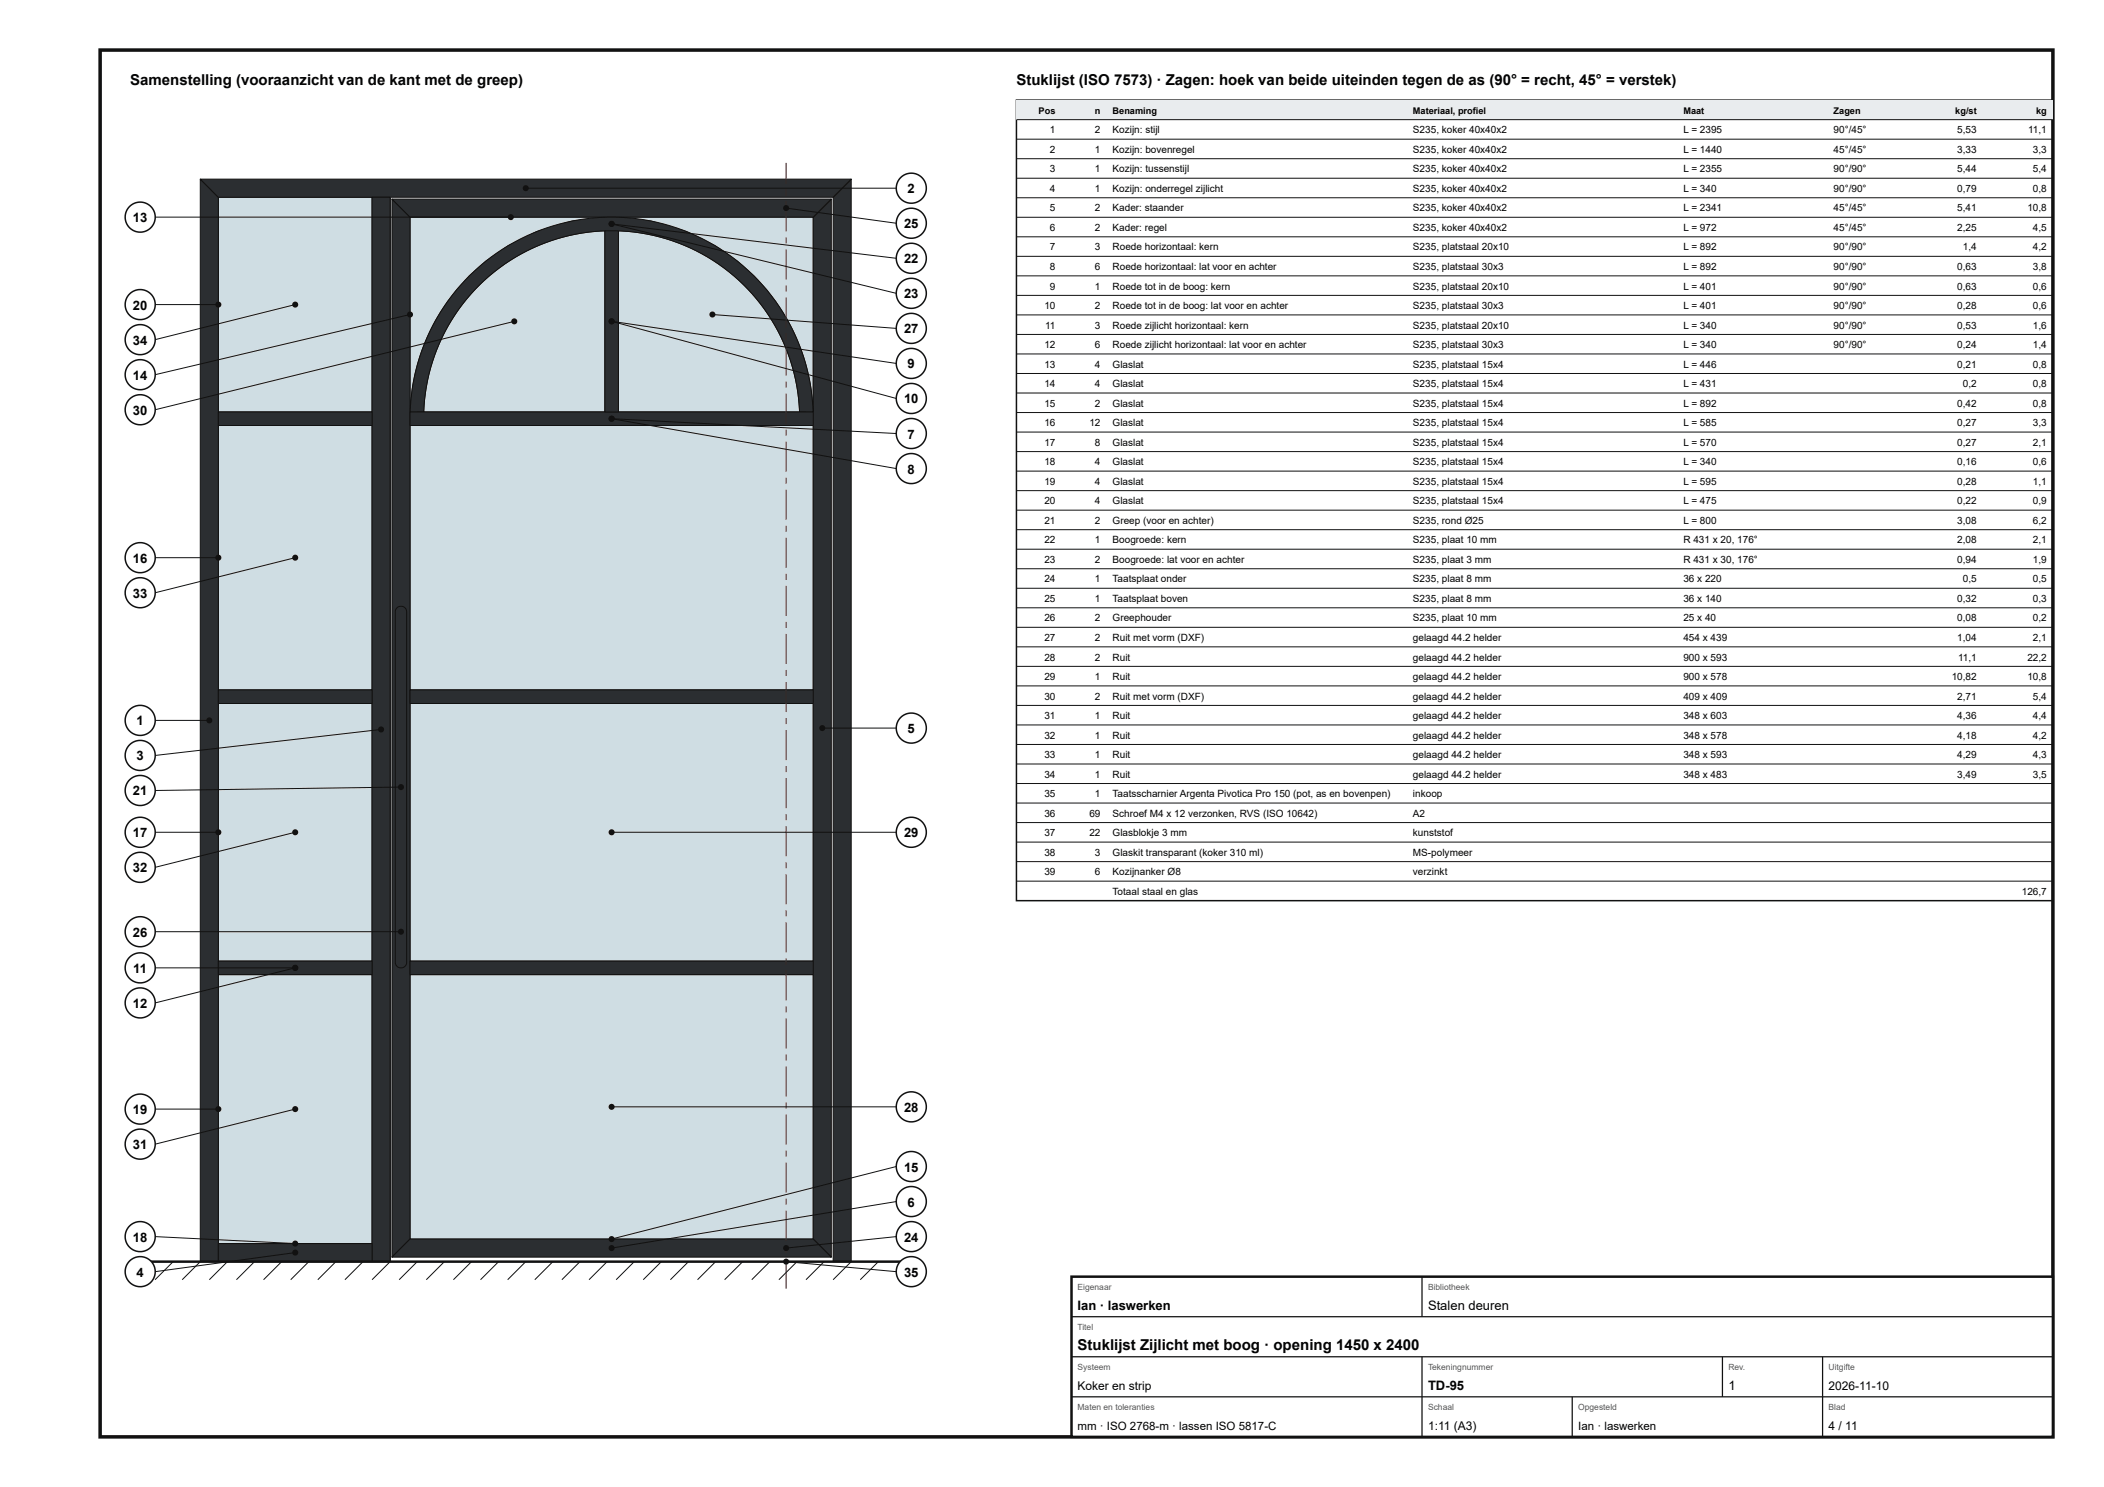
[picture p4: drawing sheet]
<svg xmlns="http://www.w3.org/2000/svg" width="420mm" height="297mm" viewBox="0 0 420 297" stroke-linecap="round" stroke-linejoin="round" font-family="sans-serif">
<path d="M20 10h390v277h-390z" fill="none" stroke="#111" stroke-width=".7" stroke-linecap="butt"/>
<path d="M81.9 43.4h40.2l-7.8 .8-7.1 2a40.3 40.3 0 0 0-23.2 24.7l-1.4 5.4-.7 6z" fill="#cfdde3"/>
<path d="M81.9 43.4h40.2l-7.8 .8-7.1 2a40.3 40.3 0 0 0-23.2 24.7l-1.4 5.4-.7 6z" fill="none" stroke="#111" stroke-width=".2"/>
<path d="M122.1 43.4h40.3v38.9l-.5-5.3a40.6 40.6 0 0 0-3.8-11.4 40.2 40.2 0 0 0-21-19.4l-7.1-2z" fill="#cfdde3"/>
<path d="M122.1 43.4h40.3v38.9l-.5-5.3a40.6 40.6 0 0 0-3.8-11.4 40.2 40.2 0 0 0-21-19.4l-7.1-2z" fill="none" stroke="#111" stroke-width=".2"/>
<path d="M81.9 194.7h80.5v52.8h-80.5z" fill="#cfdde3"/>
<path d="M81.9 194.7h80.5v52.8h-80.5z" fill="none" stroke="#111" stroke-width=".2"/>
<path d="M81.9 140.5h80.5v51.5h-80.5z" fill="#cfdde3"/>
<path d="M81.9 140.5h80.5v51.5h-80.5z" fill="none" stroke="#111" stroke-width=".2"/>
<path d="M81.9 85h80.5v52.8h-80.5z" fill="#cfdde3"/>
<path d="M81.9 85h80.5v52.8h-80.5z" fill="none" stroke="#111" stroke-width=".2"/>
<path d="M95.6 57.1a37.5 37.5 0 0 1 25.2-11v36.2h-36.2a37.6 37.6 0 0 1 11-25.2z" fill="#cfdde3"/>
<path d="M95.6 57.1a37.5 37.5 0 0 1 25.2-11v36.2h-36.2a37.6 37.6 0 0 1 11-25.2z" fill="none" stroke="#111" stroke-width=".2"/>
<path d="M123.5 46.1a37.6 37.6 0 0 1 36.2 36.2h-36.2z" fill="#cfdde3"/>
<path d="M123.5 46.1a37.6 37.6 0 0 1 36.2 36.2h-36.2z" fill="none" stroke="#111" stroke-width=".2"/>
<path d="M43.6 194.7h30.7v53.7h-30.7z" fill="#cfdde3"/>
<path d="M43.6 194.7h30.7v53.7h-30.7z" fill="none" stroke="#111" stroke-width=".2"/>
<path d="M43.6 140.5h30.7v51.5h-30.7z" fill="#cfdde3"/>
<path d="M43.6 140.5h30.7v51.5h-30.7z" fill="none" stroke="#111" stroke-width=".2"/>
<path d="M43.6 85h30.7v52.8h-30.7z" fill="#cfdde3"/>
<path d="M43.6 85h30.7v52.8h-30.7z" fill="none" stroke="#111" stroke-width=".2"/>
<path d="M43.6 39.4h30.7v42.9h-30.7z" fill="#cfdde3"/>
<path d="M43.6 39.4h30.7v42.9h-30.7z" fill="none" stroke="#111" stroke-width=".2"/>
<path d="M40 35.8l3.6 3.6v212.6h-3.6z" fill="#2b2e31"/>
<path d="M40 35.8l3.6 3.6v212.6h-3.6z" fill="none" stroke="#111" stroke-width=".2"/>
<path d="M170 35.8v216.2h-3.6v-212.6z" fill="#2b2e31"/>
<path d="M170 35.8v216.2h-3.6v-212.6z" fill="none" stroke="#111" stroke-width=".2"/>
<path d="M40 35.8h130l-3.6 3.6h-122.8z" fill="#2b2e31"/>
<path d="M40 35.8h130l-3.6 3.6h-122.8z" fill="none" stroke="#111" stroke-width=".2"/>
<path d="M74.3 39.4h3.6v212.6h-3.6z" fill="#2b2e31"/>
<path d="M74.3 39.4h3.6v212.6h-3.6z" fill="none" stroke="#111" stroke-width=".2"/>
<path d="M43.6 248.4h30.7v3.6h-30.7z" fill="#2b2e31"/>
<path d="M43.6 248.4h30.7v3.6h-30.7z" fill="none" stroke="#111" stroke-width=".2"/>
<path d="M78.3 39.8l3.6 3.6v204.1l-3.6 3.6z" fill="#2b2e31"/>
<path d="M78.3 39.8l3.6 3.6v204.1l-3.6 3.6z" fill="none" stroke="#111" stroke-width=".2"/>
<path d="M166 39.8v211.3l-3.6-3.6v-204.1z" fill="#2b2e31"/>
<path d="M166 39.8v211.3l-3.6-3.6v-204.1z" fill="none" stroke="#111" stroke-width=".2"/>
<path d="M81.9 247.5h80.5l3.6 3.6h-87.7z" fill="#2b2e31"/>
<path d="M81.9 247.5h80.5l3.6 3.6h-87.7z" fill="none" stroke="#111" stroke-width=".2"/>
<path d="M78.3 39.8h87.7l-3.6 3.6h-80.5z" fill="#2b2e31"/>
<path d="M78.3 39.8h87.7l-3.6 3.6h-80.5z" fill="none" stroke="#111" stroke-width=".2"/>
<path d="M93.9 54.9a40.3 40.3 0 0 1 43.2-8.7 40.3 40.3 0 0 1 25.3 36l-2.7 .1a37.6 37.6 0 0 0-37.5-36.2 37.6 37.6 0 0 0-37.6 36.2l-2.7-.1a40.3 40.3 0 0 1 12-27.3z" fill="#2b2e31"/>
<path d="M93.9 54.9a40.3 40.3 0 0 1 43.2-8.7 40.3 40.3 0 0 1 25.3 36l-2.7 .1a37.6 37.6 0 0 0-37.5-36.2 37.6 37.6 0 0 0-37.6 36.2l-2.7-.1a40.3 40.3 0 0 1 12-27.3z" fill="none" stroke="#111" stroke-width=".2"/>
<path d="M81.9 82.3h80.5v2.7h-80.5z" fill="#2b2e31"/>
<path d="M81.9 82.3h80.5v2.7h-80.5z" fill="none" stroke="#111" stroke-width=".2"/>
<path d="M81.9 192h80.5v2.7h-80.5z" fill="#2b2e31"/>
<path d="M81.9 192h80.5v2.7h-80.5z" fill="none" stroke="#111" stroke-width=".2"/>
<path d="M81.9 137.8h80.5v2.7h-80.5z" fill="#2b2e31"/>
<path d="M81.9 137.8h80.5v2.7h-80.5z" fill="none" stroke="#111" stroke-width=".2"/>
<path d="M120.8 46.1h2.7v36.2h-2.7z" fill="#2b2e31"/>
<path d="M120.8 46.1h2.7v36.2h-2.7z" fill="none" stroke="#111" stroke-width=".2"/>
<path d="M43.6 192h30.7v2.7h-30.7z" fill="#2b2e31"/>
<path d="M43.6 192h30.7v2.7h-30.7z" fill="none" stroke="#111" stroke-width=".2"/>
<path d="M43.6 137.8h30.7v2.7h-30.7z" fill="#2b2e31"/>
<path d="M43.6 137.8h30.7v2.7h-30.7z" fill="none" stroke="#111" stroke-width=".2"/>
<path d="M43.6 82.3h30.7v2.7h-30.7z" fill="#2b2e31"/>
<path d="M43.6 82.3h30.7v2.7h-30.7z" fill="none" stroke="#111" stroke-width=".2"/>
<path d="M156.9 251.4h.2v6h-.2zM156.9 249h.2v1.2h-.2zM156.9 241.8h.2v6h-.2zM156.9 239.4h.2v1.2h-.2zM156.9 232.2h.2v6h-.2zM156.9 229.8h.2v1.2h-.2zM156.9 222.6h.2v6h-.2zM156.9 220.2h.2v1.2h-.2zM156.9 213h.2v6h-.2zM156.9 210.6h.2v1.2h-.2zM156.9 203.4h.2v6h-.2zM156.9 201h.2v1.2h-.2zM156.9 193.8h.2v6h-.2zM156.9 191.4h.2v1.2h-.2zM156.9 184.2h.2v6h-.2zM156.9 181.8h.2v1.2h-.2zM156.9 174.6h.2v6h-.2zM156.9 172.2h.2v1.2h-.2zM156.9 165h.2v6h-.2zM156.9 162.6h.2v1.2h-.2zM156.9 155.4h.2v6h-.2zM156.9 153h.2v1.2h-.2zM156.9 145.8h.2v6h-.2zM156.9 143.4h.2v1.2h-.2zM156.9 136.2h.2v6h-.2zM156.9 133.8h.2v1.2h-.2zM156.9 126.6h.2v6h-.2zM156.9 124.2h.2v1.2h-.2zM156.9 117h.2v6h-.2zM156.9 114.6h.2v1.2h-.2zM156.9 107.4h.2v6h-.2zM156.9 105h.2v1.2h-.2zM156.9 97.8h.2v6h-.2zM156.9 95.4h.2v1.2h-.2zM156.9 88.2h.2v6h-.2zM156.9 85.8h.2v1.2h-.2zM156.9 78.6h.2v6h-.2zM156.9 76.2h.2v1.2h-.2zM156.9 69h.2v6h-.2zM156.9 66.6h.2v1.2h-.2zM156.9 59.4h.2v6h-.2zM156.9 57h.2v1.2h-.2zM156.9 49.8h.2v6h-.2zM156.9 47.4h.2v1.2h-.2zM156.9 40.2h.2v6h-.2zM156.9 37.8h.2v1.2h-.2zM156.9 32.5h.2v4.1h-.2z" fill="#b00"/>
<path d="M79.3 121.4a1.14 1.14 0 0 1 1.2-.2 1.14 1.14 0 0 1 .7 1v70a1.13 1.13 0 0 1-1.1 1.1 1.13 1.13 0 0 1-1.2-1.1v-70z" fill="#2b2e31"/>
<g fill="none" stroke="#111" stroke-width=".2">
<path d="M79.3 121.4a1.14 1.14 0 0 1 1.2-.2 1.14 1.14 0 0 1 .7 1v70a1.13 1.13 0 0 1-1.1 1.1 1.13 1.13 0 0 1-1.2-1.1v-70zM29.2 252l-3.6 3.6M34.6 252l-3.6 3.6M40 252l-3.6 3.6M45.4 252l-3.6 3.6M50.8 252l-3.6 3.6M56.2 252l-3.6 3.6M61.7 252l-3.6 3.6M67.1 252l-3.6 3.6M72.5 252l-3.6 3.6M77.9 252l-3.6 3.6M83.3 252l-3.6 3.6"/>
<path d="M88.7 252l-3.6 3.6M94.2 252l-3.6 3.6M99.6 252l-3.6 3.6M105 252l-3.6 3.6M110.4 252l-3.6 3.6M115.8 252l-3.6 3.6M121.2 252l-3.6 3.6M126.7 252l-3.6 3.6M132.1 252l-3.6 3.6M137.5 252l-3.6 3.6M142.9 252l-3.6 3.6M148.3 252l-3.6 3.6"/>
<path d="M153.7 252l-3.6 3.6M159.2 252l-3.6 3.6M164.6 252l-3.6 3.6M170 252l-3.6 3.6M175.4 252l-3.6 3.6"/>
</g>
<path d="M29.2 252h151.6" fill="none" stroke="#111" stroke-width=".5"/>
<circle cx="102" cy="43.4" r=".6" fill="#111"/>
<path d="M31 43.4h71" fill="none" stroke="#111" stroke-width=".2"/>
<circle cx="28" cy="43.4" r="3" fill="#fff"/>
<circle cx="28" cy="43.4" r="3" fill="none" stroke="#111" stroke-width=".3"/>
<circle cx="43.6" cy="60.8" r=".6" fill="#111"/>
<path d="M31 60.8h12.6" fill="none" stroke="#111" stroke-width=".2"/>
<circle cx="28" cy="60.8" r="3" fill="#fff"/>
<circle cx="28" cy="60.8" r="3" fill="none" stroke="#111" stroke-width=".3"/>
<circle cx="59" cy="60.8" r=".6" fill="#111"/>
<path d="M59 60.8l-28 7" fill="none" stroke="#111" stroke-width=".2"/>
<circle cx="28" cy="67.8" r="3" fill="#fff"/>
<circle cx="28" cy="67.8" r="3" fill="none" stroke="#111" stroke-width=".3"/>
<circle cx="81.9" cy="62.8" r=".6" fill="#111"/>
<path d="M81.9 62.8l-50.9 12" fill="none" stroke="#111" stroke-width=".2"/>
<circle cx="28" cy="74.8" r="3" fill="#fff"/>
<circle cx="28" cy="74.8" r="3" fill="none" stroke="#111" stroke-width=".3"/>
<circle cx="102.7" cy="64.2" r=".6" fill="#111"/>
<path d="M102.7 64.2l-71.7 17.6" fill="none" stroke="#111" stroke-width=".2"/>
<circle cx="28" cy="81.8" r="3" fill="#fff"/>
<circle cx="28" cy="81.8" r="3" fill="none" stroke="#111" stroke-width=".3"/>
<circle cx="43.6" cy="111.4" r=".6" fill="#111"/>
<path d="M31 111.4h12.6" fill="none" stroke="#111" stroke-width=".2"/>
<circle cx="28" cy="111.4" r="3" fill="#fff"/>
<circle cx="28" cy="111.4" r="3" fill="none" stroke="#111" stroke-width=".3"/>
<circle cx="59" cy="111.4" r=".6" fill="#111"/>
<path d="M59 111.4l-28 7" fill="none" stroke="#111" stroke-width=".2"/>
<circle cx="28" cy="118.4" r="3" fill="#fff"/>
<circle cx="28" cy="118.4" r="3" fill="none" stroke="#111" stroke-width=".3"/>
<circle cx="41.8" cy="143.9" r=".6" fill="#111"/>
<path d="M31 143.9h10.8" fill="none" stroke="#111" stroke-width=".2"/>
<circle cx="28" cy="143.9" r="3" fill="#fff"/>
<circle cx="28" cy="143.9" r="3" fill="none" stroke="#111" stroke-width=".3"/>
<circle cx="76.1" cy="145.7" r=".6" fill="#111"/>
<path d="M76.1 145.7l-45.1 5.2" fill="none" stroke="#111" stroke-width=".2"/>
<circle cx="28" cy="150.9" r="3" fill="#fff"/>
<circle cx="28" cy="150.9" r="3" fill="none" stroke="#111" stroke-width=".3"/>
<circle cx="80.1" cy="157.2" r=".6" fill="#111"/>
<path d="M80.1 157.2l-49.1 .7" fill="none" stroke="#111" stroke-width=".2"/>
<circle cx="28" cy="157.9" r="3" fill="#fff"/>
<circle cx="28" cy="157.9" r="3" fill="none" stroke="#111" stroke-width=".3"/>
<circle cx="43.6" cy="166.2" r=".6" fill="#111"/>
<path d="M31 166.2h12.6" fill="none" stroke="#111" stroke-width=".2"/>
<circle cx="28" cy="166.2" r="3" fill="#fff"/>
<circle cx="28" cy="166.2" r="3" fill="none" stroke="#111" stroke-width=".3"/>
<circle cx="59" cy="166.2" r=".6" fill="#111"/>
<path d="M59 166.2l-28 7" fill="none" stroke="#111" stroke-width=".2"/>
<circle cx="28" cy="173.2" r="3" fill="#fff"/>
<circle cx="28" cy="173.2" r="3" fill="none" stroke="#111" stroke-width=".3"/>
<circle cx="80.1" cy="186.1" r=".6" fill="#111"/>
<path d="M31 186.1h49.1" fill="none" stroke="#111" stroke-width=".2"/>
<circle cx="28" cy="186.1" r="3" fill="#fff"/>
<circle cx="28" cy="186.1" r="3" fill="none" stroke="#111" stroke-width=".3"/>
<circle cx="59" cy="193.3" r=".6" fill="#111"/>
<path d="M31 193.3h28" fill="none" stroke="#111" stroke-width=".2"/>
<circle cx="28" cy="193.3" r="3" fill="#fff"/>
<circle cx="28" cy="193.3" r="3" fill="none" stroke="#111" stroke-width=".3"/>
<circle cx="59" cy="193.3" r=".6" fill="#111"/>
<path d="M59 193.3l-28 7" fill="none" stroke="#111" stroke-width=".2"/>
<circle cx="28" cy="200.3" r="3" fill="#fff"/>
<circle cx="28" cy="200.3" r="3" fill="none" stroke="#111" stroke-width=".3"/>
<circle cx="43.6" cy="221.5" r=".6" fill="#111"/>
<path d="M31 221.5h12.6" fill="none" stroke="#111" stroke-width=".2"/>
<circle cx="28" cy="221.5" r="3" fill="#fff"/>
<circle cx="28" cy="221.5" r="3" fill="none" stroke="#111" stroke-width=".3"/>
<circle cx="59" cy="221.5" r=".6" fill="#111"/>
<path d="M59 221.5l-28 7" fill="none" stroke="#111" stroke-width=".2"/>
<circle cx="28" cy="228.5" r="3" fill="#fff"/>
<circle cx="28" cy="228.5" r="3" fill="none" stroke="#111" stroke-width=".3"/>
<circle cx="59" cy="248.4" r=".6" fill="#111"/>
<path d="M31 247l28 1.4" fill="none" stroke="#111" stroke-width=".2"/>
<circle cx="28" cy="247" r="3" fill="#fff"/>
<circle cx="28" cy="247" r="3" fill="none" stroke="#111" stroke-width=".3"/>
<circle cx="59" cy="250.2" r=".6" fill="#111"/>
<path d="M59 250.2l-28 3.8" fill="none" stroke="#111" stroke-width=".2"/>
<circle cx="28" cy="254" r="3" fill="#fff"/>
<circle cx="28" cy="254" r="3" fill="none" stroke="#111" stroke-width=".3"/>
<circle cx="105" cy="37.6" r=".6" fill="#111"/>
<path d="M105 37.6h74" fill="none" stroke="#111" stroke-width=".2"/>
<circle cx="182" cy="37.6" r="3" fill="#fff"/>
<circle cx="182" cy="37.6" r="3" fill="none" stroke="#111" stroke-width=".3"/>
<circle cx="157" cy="41.6" r=".6" fill="#111"/>
<path d="M157 41.6l22 3" fill="none" stroke="#111" stroke-width=".2"/>
<circle cx="182" cy="44.6" r="3" fill="#fff"/>
<circle cx="182" cy="44.6" r="3" fill="none" stroke="#111" stroke-width=".3"/>
<circle cx="122.1" cy="44.7" r=".6" fill="#111"/>
<path d="M122.2 44.7l56.8 6.9" fill="none" stroke="#111" stroke-width=".2"/>
<circle cx="182" cy="51.6" r="3" fill="#fff"/>
<circle cx="182" cy="51.6" r="3" fill="none" stroke="#111" stroke-width=".3"/>
<circle cx="122.1" cy="44.7" r=".6" fill="#111"/>
<path d="M122.2 44.7l56.8 13.9" fill="none" stroke="#111" stroke-width=".2"/>
<circle cx="182" cy="58.6" r="3" fill="#fff"/>
<circle cx="182" cy="58.6" r="3" fill="none" stroke="#111" stroke-width=".3"/>
<circle cx="142.3" cy="62.8" r=".6" fill="#111"/>
<path d="M142.3 62.8l36.7 2.8" fill="none" stroke="#111" stroke-width=".2"/>
<circle cx="182" cy="65.6" r="3" fill="#fff"/>
<circle cx="182" cy="65.6" r="3" fill="none" stroke="#111" stroke-width=".3"/>
<circle cx="122.1" cy="64.2" r=".6" fill="#111"/>
<path d="M122.2 64.2l56.8 8.4" fill="none" stroke="#111" stroke-width=".2"/>
<circle cx="182" cy="72.6" r="3" fill="#fff"/>
<circle cx="182" cy="72.6" r="3" fill="none" stroke="#111" stroke-width=".3"/>
<circle cx="122.1" cy="64.2" r=".6" fill="#111"/>
<path d="M122.2 64.2l56.8 15.4" fill="none" stroke="#111" stroke-width=".2"/>
<circle cx="182" cy="79.6" r="3" fill="#fff"/>
<circle cx="182" cy="79.6" r="3" fill="none" stroke="#111" stroke-width=".3"/>
<circle cx="122.1" cy="83.6" r=".6" fill="#111"/>
<path d="M122.2 83.6l56.8 3" fill="none" stroke="#111" stroke-width=".2"/>
<circle cx="182" cy="86.6" r="3" fill="#fff"/>
<circle cx="182" cy="86.6" r="3" fill="none" stroke="#111" stroke-width=".3"/>
<circle cx="122.1" cy="83.6" r=".6" fill="#111"/>
<path d="M122.2 83.6l56.8 10" fill="none" stroke="#111" stroke-width=".2"/>
<circle cx="182" cy="93.6" r="3" fill="#fff"/>
<circle cx="182" cy="93.6" r="3" fill="none" stroke="#111" stroke-width=".3"/>
<circle cx="164.2" cy="145.4" r=".6" fill="#111"/>
<path d="M164.2 145.4h14.8" fill="none" stroke="#111" stroke-width=".2"/>
<circle cx="182" cy="145.4" r="3" fill="#fff"/>
<circle cx="182" cy="145.4" r="3" fill="none" stroke="#111" stroke-width=".3"/>
<circle cx="122.1" cy="166.2" r=".6" fill="#111"/>
<path d="M122.2 166.2h56.8" fill="none" stroke="#111" stroke-width=".2"/>
<circle cx="182" cy="166.2" r="3" fill="#fff"/>
<circle cx="182" cy="166.2" r="3" fill="none" stroke="#111" stroke-width=".3"/>
<circle cx="122.1" cy="221.1" r=".6" fill="#111"/>
<path d="M122.2 221.1h56.8" fill="none" stroke="#111" stroke-width=".2"/>
<circle cx="182" cy="221.1" r="3" fill="#fff"/>
<circle cx="182" cy="221.1" r="3" fill="none" stroke="#111" stroke-width=".3"/>
<circle cx="122.1" cy="247.5" r=".6" fill="#111"/>
<path d="M179 233l-56.8 14.5" fill="none" stroke="#111" stroke-width=".2"/>
<circle cx="182" cy="233" r="3" fill="#fff"/>
<circle cx="182" cy="233" r="3" fill="none" stroke="#111" stroke-width=".3"/>
<circle cx="122.1" cy="249.3" r=".6" fill="#111"/>
<path d="M179 240l-56.8 9.3" fill="none" stroke="#111" stroke-width=".2"/>
<circle cx="182" cy="240" r="3" fill="#fff"/>
<circle cx="182" cy="240" r="3" fill="none" stroke="#111" stroke-width=".3"/>
<circle cx="157" cy="249.3" r=".6" fill="#111"/>
<path d="M179 247l-22 2.3" fill="none" stroke="#111" stroke-width=".2"/>
<circle cx="182" cy="247" r="3" fill="#fff"/>
<circle cx="182" cy="247" r="3" fill="none" stroke="#111" stroke-width=".3"/>
<circle cx="157" cy="252" r=".6" fill="#111"/>
<path d="M157 252l22 2" fill="none" stroke="#111" stroke-width=".2"/>
<circle cx="182" cy="254" r="3" fill="#fff"/>
<g fill="none" stroke="#111" stroke-width=".3">
<path d="M203 20h207v159.9h-207z"/>
<circle cx="182" cy="254" r="3"/>
</g>
<path d="M203 20h207v3.9h-207z" fill="#e9ecee"/>
<g fill="none" stroke="#111" stroke-width=".2">
<path d="M203 23.9h207M203 27.8h207M203 31.7h207M203 35.6h207M203 39.5h207M203 43.4h207M203 47.3h207M203 51.2h207M203 55.1h207M203 59h207M203 62.9h207M203 66.8h207"/>
<path d="M203 70.7h207M203 74.6h207M203 78.5h207M203 82.4h207M203 86.3h207M203 90.2h207M203 94.1h207M203 98h207M203 101.9h207M203 105.8h207M203 109.7h207M203 113.6h207"/>
<path d="M203 117.5h207M203 121.4h207M203 125.3h207M203 129.2h207M203 133.1h207M203 137h207M203 140.9h207M203 144.8h207M203 148.7h207M203 152.6h207M203 156.5h207M203 160.4h207"/>
<path d="M203 164.3h207M203 168.2h207M203 172.1h207M203 176h207"/>
</g>
<path d="M214 255h196v32h-196z" fill="#fff"/>
<path d="M214 255h196v32h-196z" fill="none" stroke="#111" stroke-width=".5"/>
<path d="M284 255v8M214 263h196M214 271h196M214 279h196M284 271v16M314 279v8M344 271v8M364 271v16" fill="none" stroke="#111" stroke-width=".25"/>
<g font-size="3">
<text x="26" y="17">Samenstelling (vooraanzicht van de kant met de greep)</text>
<text x="203" y="17">Stuklijst (ISO 7573) · Zagen: hoek van beide uiteinden tegen de as (90° = recht, 45° = verstek)</text>
<text x="215.2" y="269.6">Stuklijst Zijlicht met boog · opening 1450 x 2400</text>
</g>
<g font-size="2.6">
<text x="181.3" y="38.6">2</text>
<text x="26.5" y="44.4">13</text>
<text x="180.5" y="45.6">25</text>
<text x="180.5" y="52.6">22</text>
<text x="180.5" y="59.6">23</text>
<text x="26.5" y="61.8">20</text>
<text x="26.5" y="68.8">34</text>
<text x="180.5" y="66.6">27</text>
<text x="26.5" y="75.8">14</text>
<text x="181.3" y="73.6">9</text>
<text x="26.5" y="82.8">30</text>
<text x="180.5" y="80.6">10</text>
<text x="181.3" y="87.6">7</text>
<text x="181.3" y="94.6">8</text>
<text x="26.5" y="112.4">16</text>
<text x="26.5" y="119.4">33</text>
<text x="27.3" y="144.9">1</text>
<text x="181.3" y="146.4">5</text>
<text x="27.3" y="151.9">3</text>
<text x="26.5" y="158.9">21</text>
<text x="26.5" y="167.2">17</text>
<text x="180.5" y="167.2">29</text>
<text x="26.5" y="174.2">32</text>
<text x="26.5" y="187.1">26</text>
<text x="26.6" y="194.3">11</text>
<text x="26.5" y="201.3">12</text>
<text x="26.5" y="222.5">19</text>
<text x="180.5" y="222.1">28</text>
<text x="26.5" y="229.5">31</text>
<text x="180.5" y="234">15</text>
<text x="181.3" y="241">6</text>
<text x="26.5" y="248">18</text>
<text x="180.5" y="248">24</text>
<text x="27.3" y="255">4</text>
<text x="180.5" y="255">35</text>
<text x="215.2" y="261.6">Ian · laswerken</text>
<text x="285.2" y="261.6">Stalen deuren</text>
<text x="285.2" y="277.6">TD-95</text>
<text x="345.2" y="277.6">1</text>
</g>
<g font-size="2.4">
<text x="215.2" y="277.6">Koker en strip</text>
<text x="365.2" y="277.6">2026-11-10</text>
<text x="285.2" y="285.6">1:11 (A3)</text>
<text x="365.2" y="285.6">4 / 11</text>
</g>
<g font-size="2.3">
<text x="215.2" y="285.6">mm · ISO 2768-m · lassen ISO 5817-C</text>
<text x="315.2" y="285.6">Ian · laswerken</text>
</g>
<g font-size="2">
<text x="209.7" y="26.6">1</text>
<text x="218.7" y="26.6">2</text>
<text x="222.2" y="26.6">Kozijn: stijl</text>
<text x="282.2" y="26.6">S235, koker 40x40x2</text>
<text x="336.2" y="26.6">L = 2395</text>
<text x="366.2" y="26.6">90°/45°</text>
<text x="390.9" y="26.6">5,53</text>
<text x="405.1" y="26.6">11,1</text>
<text x="209.7" y="30.5">2</text>
<text x="209.7" y="34.4">3</text>
<text x="218.7" y="30.5">1</text>
<text x="218.7" y="34.4">1</text>
<text x="222.2" y="30.5">Kozijn: bovenregel</text>
<text x="222.2" y="34.4">Kozijn: tussenstijl</text>
<text x="282.2" y="30.5">S235, koker 40x40x2</text>
<text x="282.2" y="34.4">S235, koker 40x40x2</text>
<text x="336.2" y="30.5">L = 1440</text>
<text x="336.2" y="34.4">L = 2355</text>
<text x="366.2" y="30.5">45°/45°</text>
<text x="366.2" y="34.4">90°/90°</text>
<text x="390.9" y="30.5">3,33</text>
<text x="390.9" y="34.4">5,44</text>
<text x="406" y="30.5">3,3</text>
<text x="406" y="34.4">5,4</text>
<text x="209.7" y="38.3">4</text>
<text x="218.7" y="38.3">1</text>
<text x="222.2" y="38.3">Kozijn: onderregel zijlicht</text>
<text x="282.2" y="38.3">S235, koker 40x40x2</text>
<text x="336.2" y="38.3">L = 340</text>
<text x="366.2" y="38.3">90°/90°</text>
<text x="390.9" y="38.3">0,79</text>
<text x="406" y="38.3">0,8</text>
<text x="209.7" y="42.2">5</text>
<text x="209.7" y="46.1">6</text>
<text x="218.7" y="42.2">2</text>
<text x="218.7" y="46.1">2</text>
<text x="222.2" y="42.2">Kader: staander</text>
<text x="222.2" y="46.1">Kader: regel</text>
<text x="282.2" y="42.2">S235, koker 40x40x2</text>
<text x="282.2" y="46.1">S235, koker 40x40x2</text>
<text x="336.2" y="42.2">L = 2341</text>
<text x="336.2" y="46.1">L = 972</text>
<text x="366.2" y="42.2">45°/45°</text>
<text x="366.2" y="46.1">45°/45°</text>
<text x="390.9" y="42.2">5,41</text>
<text x="390.9" y="46.1">2,25</text>
<text x="404.9" y="42.2">10,8</text>
<text x="406" y="46.1">4,5</text>
<text x="209.7" y="50">7</text>
<text x="209.7" y="53.9">8</text>
<text x="218.7" y="50">3</text>
<text x="218.7" y="53.9">6</text>
<text x="222.2" y="50">Roede horizontaal: kern</text>
<text x="222.2" y="53.9">Roede horizontaal: lat voor en achter</text>
<text x="282.2" y="50">S235, platstaal 20x10</text>
<text x="282.2" y="53.9">S235, platstaal 30x3</text>
<text x="336.2" y="50">L = 892</text>
<text x="336.2" y="53.9">L = 892</text>
<text x="366.2" y="50">90°/90°</text>
<text x="366.2" y="53.9">90°/90°</text>
<text x="390.9" y="53.9">0,63</text>
<text x="392" y="50">1,4</text>
<text x="406" y="50">4,2</text>
<text x="406" y="53.9">3,8</text>
<text x="209.7" y="57.8">9</text>
<text x="218.7" y="57.8">1</text>
<text x="222.2" y="57.8">Roede tot in de boog: kern</text>
<text x="282.2" y="57.8">S235, platstaal 20x10</text>
<text x="336.2" y="57.8">L = 401</text>
<text x="366.2" y="57.8">90°/90°</text>
<text x="390.9" y="57.8">0,63</text>
<text x="406" y="57.8">0,6</text>
<text x="208.6" y="61.7">10</text>
<text x="208.7" y="65.6">11</text>
<text x="218.7" y="61.7">2</text>
<text x="218.7" y="65.6">3</text>
<text x="222.2" y="61.7">Roede tot in de boog: lat voor en achter</text>
<text x="222.2" y="65.6">Roede zijlicht horizontaal: kern</text>
<text x="282.2" y="61.7">S235, platstaal 30x3</text>
<text x="282.2" y="65.6">S235, platstaal 20x10</text>
<text x="336.2" y="61.7">L = 401</text>
<text x="336.2" y="65.6">L = 340</text>
<text x="366.2" y="61.7">90°/90°</text>
<text x="366.2" y="65.6">90°/90°</text>
<text x="390.9" y="61.7">0,28</text>
<text x="390.9" y="65.6">0,53</text>
<text x="406" y="61.7">0,6</text>
<text x="406" y="65.6">1,6</text>
<text x="208.6" y="69.5">12</text>
<text x="218.7" y="69.5">6</text>
<text x="222.2" y="69.5">Roede zijlicht horizontaal: lat voor en achter</text>
<text x="282.2" y="69.5">S235, platstaal 30x3</text>
<text x="336.2" y="69.5">L = 340</text>
<text x="366.2" y="69.5">90°/90°</text>
<text x="390.9" y="69.5">0,24</text>
<text x="406" y="69.5">1,4</text>
<text x="208.6" y="73.4">13</text>
<text x="208.6" y="77.3">14</text>
<text x="218.7" y="73.4">4</text>
<text x="218.7" y="77.3">4</text>
<text x="222.2" y="73.4">Glaslat</text>
<text x="222.2" y="77.3">Glaslat</text>
<text x="282.2" y="73.4">S235, platstaal 15x4</text>
<text x="282.2" y="77.3">S235, platstaal 15x4</text>
<text x="336.2" y="73.4">L = 446</text>
<text x="336.2" y="77.3">L = 431</text>
<text x="390.9" y="73.4">0,21</text>
<text x="392" y="77.3">0,2</text>
<text x="406" y="73.4">0,8</text>
<text x="406" y="77.3">0,8</text>
<text x="208.6" y="81.2">15</text>
<text x="218.7" y="81.2">2</text>
<text x="222.2" y="81.2">Glaslat</text>
<text x="282.2" y="81.2">S235, platstaal 15x4</text>
<text x="336.2" y="81.2">L = 892</text>
<text x="390.9" y="81.2">0,42</text>
<text x="406" y="81.2">0,8</text>
<text x="208.6" y="85.1">16</text>
<text x="208.6" y="89">17</text>
<text x="217.6" y="85.1">12</text>
<text x="218.7" y="89">8</text>
<text x="222.2" y="85.1">Glaslat</text>
<text x="222.2" y="89">Glaslat</text>
<text x="282.2" y="85.1">S235, platstaal 15x4</text>
<text x="282.2" y="89">S235, platstaal 15x4</text>
<text x="336.2" y="85.1">L = 585</text>
<text x="336.2" y="89">L = 570</text>
<text x="390.9" y="85.1">0,27</text>
<text x="390.9" y="89">0,27</text>
<text x="406" y="85.1">3,3</text>
<text x="406" y="89">2,1</text>
<text x="208.6" y="92.9">18</text>
<text x="218.7" y="92.9">4</text>
<text x="222.2" y="92.9">Glaslat</text>
<text x="282.2" y="92.9">S235, platstaal 15x4</text>
<text x="336.2" y="92.9">L = 340</text>
<text x="390.9" y="92.9">0,16</text>
<text x="406" y="92.9">0,6</text>
<text x="208.6" y="96.8">19</text>
<text x="208.6" y="100.7">20</text>
<text x="218.7" y="96.8">4</text>
<text x="218.7" y="100.7">4</text>
<text x="222.2" y="96.8">Glaslat</text>
<text x="222.2" y="100.7">Glaslat</text>
<text x="282.2" y="96.8">S235, platstaal 15x4</text>
<text x="282.2" y="100.7">S235, platstaal 15x4</text>
<text x="336.2" y="96.8">L = 595</text>
<text x="336.2" y="100.7">L = 475</text>
<text x="390.9" y="96.8">0,28</text>
<text x="390.9" y="100.7">0,22</text>
<text x="406" y="96.8">1,1</text>
<text x="406" y="100.7">0,9</text>
<text x="208.6" y="104.6">21</text>
<text x="218.7" y="104.6">2</text>
<text x="222.2" y="104.6">Greep (voor en achter)</text>
<text x="282.2" y="104.6">S235, rond Ø25</text>
<text x="336.2" y="104.6">L = 800</text>
<text x="390.9" y="104.6">3,08</text>
<text x="406" y="104.6">6,2</text>
<text x="208.6" y="108.5">22</text>
<text x="208.6" y="112.4">23</text>
<text x="218.7" y="108.5">1</text>
<text x="218.7" y="112.4">2</text>
<text x="222.2" y="108.5">Boogroede: kern</text>
<text x="222.2" y="112.4">Boogroede: lat voor en achter</text>
<text x="282.2" y="108.5">S235, plaat 10 mm</text>
<text x="282.2" y="112.4">S235, plaat 3 mm</text>
<text x="336.2" y="108.5">R 431 x 20, 176°</text>
<text x="336.2" y="112.4">R 431 x 30, 176°</text>
<text x="390.9" y="108.5">2,08</text>
<text x="390.9" y="112.4">0,94</text>
<text x="406" y="108.5">2,1</text>
<text x="406" y="112.4">1,9</text>
<text x="208.6" y="116.3">24</text>
<text x="218.7" y="116.3">1</text>
<text x="222.2" y="116.3">Taatsplaat onder</text>
<text x="282.2" y="116.3">S235, plaat 8 mm</text>
<text x="336.2" y="116.3">36 x 220</text>
<text x="392" y="116.3">0,5</text>
<text x="406" y="116.3">0,5</text>
<text x="208.6" y="120.2">25</text>
<text x="208.6" y="124.1">26</text>
<text x="218.7" y="120.2">1</text>
<text x="218.7" y="124.1">2</text>
<text x="222.2" y="120.2">Taatsplaat boven</text>
<text x="222.2" y="124.1">Greephouder</text>
<text x="282.2" y="120.2">S235, plaat 8 mm</text>
<text x="282.2" y="124.1">S235, plaat 10 mm</text>
<text x="336.2" y="120.2">36 x 140</text>
<text x="336.2" y="124.1">25 x 40</text>
<text x="390.9" y="120.2">0,32</text>
<text x="390.9" y="124.1">0,08</text>
<text x="406" y="120.2">0,3</text>
<text x="406" y="124.1">0,2</text>
<text x="208.6" y="128">27</text>
<text x="208.6" y="131.9">28</text>
<text x="218.7" y="128">2</text>
<text x="218.7" y="131.9">2</text>
<text x="222.2" y="128">Ruit met vorm (DXF)</text>
<text x="222.2" y="131.9">Ruit</text>
<text x="282.2" y="128">gelaagd 44.2 helder</text>
<text x="282.2" y="131.9">gelaagd 44.2 helder</text>
<text x="336.2" y="128">454 x 439</text>
<text x="336.2" y="131.9">900 x 593</text>
<text x="390.9" y="128">1,04</text>
<text x="391.1" y="131.9">11,1</text>
<text x="404.9" y="131.9">22,2</text>
<text x="406" y="128">2,1</text>
<text x="208.6" y="135.8">29</text>
<text x="218.7" y="135.8">1</text>
<text x="222.2" y="135.8">Ruit</text>
<text x="282.2" y="135.8">gelaagd 44.2 helder</text>
<text x="336.2" y="135.8">900 x 578</text>
<text x="389.8" y="135.8">10,82</text>
<text x="404.9" y="135.8">10,8</text>
<text x="208.6" y="139.7">30</text>
<text x="208.6" y="143.6">31</text>
<text x="218.7" y="139.7">2</text>
<text x="218.7" y="143.6">1</text>
<text x="222.2" y="139.7">Ruit met vorm (DXF)</text>
<text x="222.2" y="143.6">Ruit</text>
<text x="282.2" y="139.7">gelaagd 44.2 helder</text>
<text x="282.2" y="143.6">gelaagd 44.2 helder</text>
<text x="336.2" y="139.7">409 x 409</text>
<text x="336.2" y="143.6">348 x 603</text>
<text x="390.9" y="139.7">2,71</text>
<text x="390.9" y="143.6">4,36</text>
<text x="406" y="139.7">5,4</text>
<text x="406" y="143.6">4,4</text>
<text x="208.6" y="147.5">32</text>
<text x="218.7" y="147.5">1</text>
<text x="222.2" y="147.5">Ruit</text>
<text x="282.2" y="147.5">gelaagd 44.2 helder</text>
<text x="336.2" y="147.5">348 x 578</text>
<text x="390.9" y="147.5">4,18</text>
<text x="406" y="147.5">4,2</text>
<text x="208.6" y="151.4">33</text>
<text x="208.6" y="155.3">34</text>
<text x="218.7" y="151.4">1</text>
<text x="218.7" y="155.3">1</text>
<text x="222.2" y="151.4">Ruit</text>
<text x="222.2" y="155.3">Ruit</text>
<text x="282.2" y="151.4">gelaagd 44.2 helder</text>
<text x="282.2" y="155.3">gelaagd 44.2 helder</text>
<text x="336.2" y="151.4">348 x 593</text>
<text x="336.2" y="155.3">348 x 483</text>
<text x="390.9" y="151.4">4,29</text>
<text x="390.9" y="155.3">3,49</text>
<text x="406" y="151.4">4,3</text>
<text x="406" y="155.3">3,5</text>
<text x="208.6" y="159.2">35</text>
<text x="218.7" y="159.2">1</text>
<text x="222.2" y="159.2">Taatsscharnier Argenta Pivotica Pro 150 (pot, as en bovenpen)</text>
<text x="282.2" y="159.2">inkoop</text>
<text x="208.6" y="163.1">36</text>
<text x="208.6" y="167">37</text>
<text x="217.6" y="163.1">69</text>
<text x="217.6" y="167">22</text>
<text x="222.2" y="163.1">Schroef M4 x 12 verzonken, RVS (ISO 10642)</text>
<text x="222.2" y="167">Glasblokje 3 mm</text>
<text x="282.2" y="163.1">A2</text>
<text x="282.2" y="167">kunststof</text>
<text x="208.6" y="170.9">38</text>
<text x="218.7" y="170.9">3</text>
<text x="222.2" y="170.9">Glaskit transparant (koker 310 ml)</text>
<text x="282.2" y="170.9">MS-polymeer</text>
<text x="208.6" y="174.8">39</text>
<text x="218.7" y="174.8">6</text>
<text x="222.2" y="174.8">Kozijnanker Ø8</text>
<text x="222.2" y="178.7">Totaal staal en glas</text>
<text x="282.2" y="174.8">verzinkt</text>
<text x="403.8" y="178.7">126,7</text>
</g>
<g font-size="1.8">
<text x="207.4" y="22.7">Pos</text>
<text x="218.7" y="22.7">n</text>
<text x="222.2" y="22.7">Benaming</text>
<text x="282.2" y="22.7">Materiaal, profiel</text>
<text x="336.2" y="22.7">Maat</text>
<text x="366.2" y="22.7">Zagen</text>
<text x="390.5" y="22.7">kg/st</text>
<text x="406.6" y="22.7">kg</text>
</g>
<g font-size="1.7" fill="#555">
<text x="215.2" y="257.6">Eigenaar</text>
<text x="285.2" y="257.6">Bibliotheek</text>
<text x="215.2" y="265.6">Titel</text>
<text x="215.2" y="273.6">Systeem</text>
<text x="285.2" y="273.6">Tekeningnummer</text>
<text x="345.2" y="273.6">Rev.</text>
<text x="365.2" y="273.6">Uitgifte</text>
<text x="215.2" y="281.6">Maten en toleranties</text>
<text x="285.2" y="281.6">Schaal</text>
<text x="315.2" y="281.6">Opgesteld</text>
<text x="365.2" y="281.6">Blad</text>
</g>
</svg>
